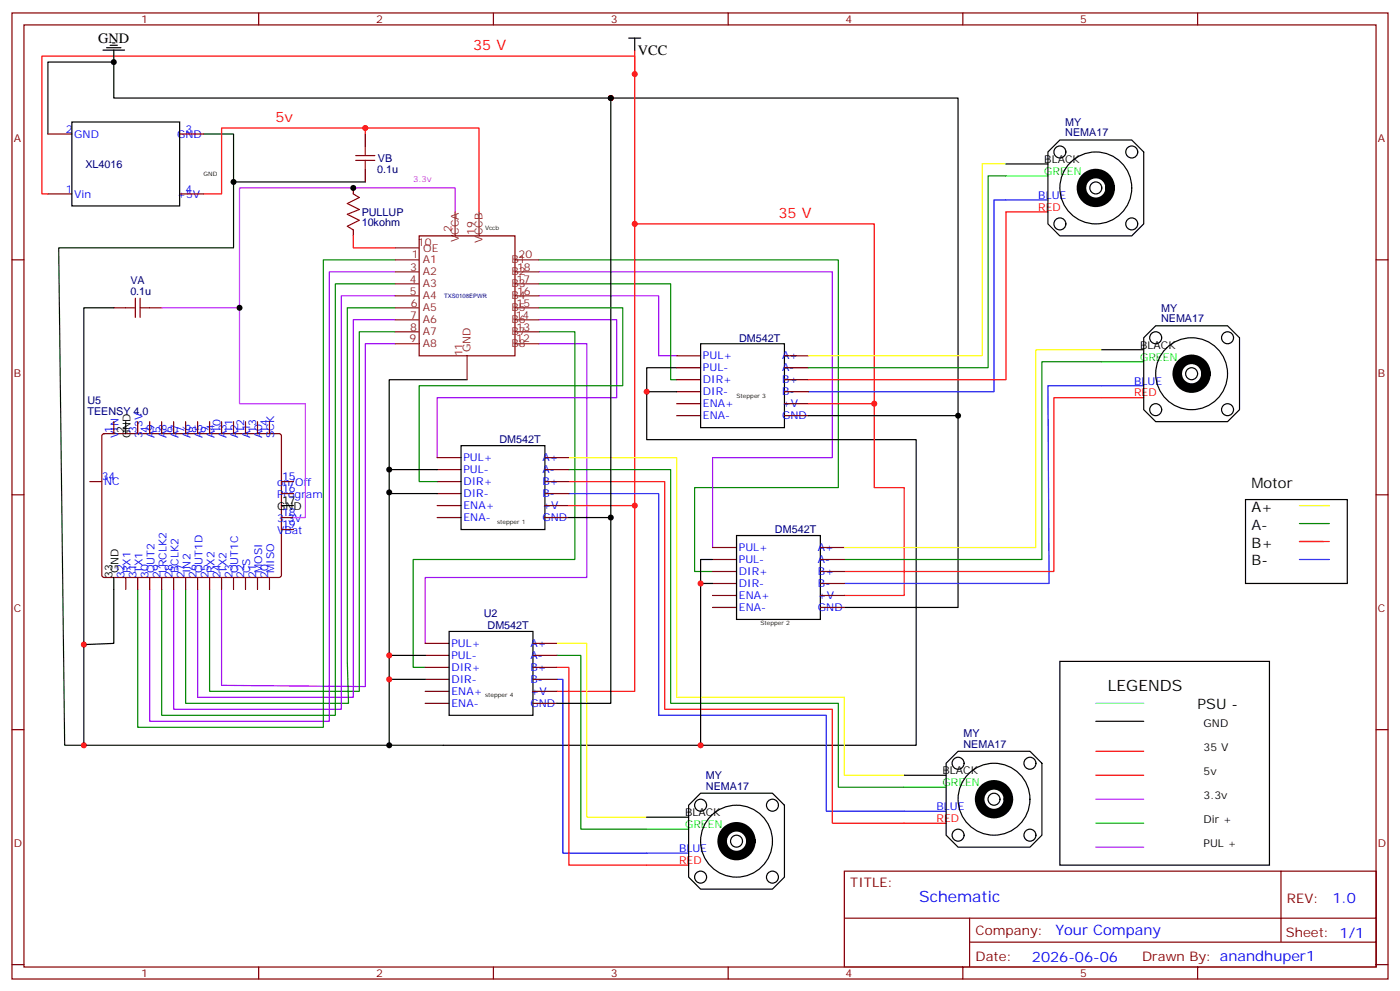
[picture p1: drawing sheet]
<svg xmlns="http://www.w3.org/2000/svg" width="412mm" height="292mm" viewBox="0 0 412 292" stroke-linecap="round" stroke-linejoin="round" font-family="sans-serif">
<g fill="none" stroke="#870000" stroke-width=".35">
<path d="M3.5 3.8h405.4v284.3h-405.4zM7.1 7.3h398.2v277.3h-398.2zM76.2 3.8v3.5M145.3 3.8v3.5M214.5 3.8v3.5M283.6 3.8v3.5M352.8 3.8v3.5M14.1 39.4h7.1M52.9 39.4h7.1M107.6 39.4v3.6M14.1 57.1h7.1M52.9 57.1h7.1"/>
<path d="M104.1 55.3v1.8M107.6 50v3.6M3.5 76.5h3.6M104.1 67.7v1.7M123.5 69.4h28.2v35.3h-28.2zM405.3 76.5h3.6M33.5 90.6h3.5M44.1 90.6h3.5M199.3 104.7h7.1M199.3 108.2h7.1M199.3 111.8h7.1M199.3 118.8h7.1"/>
<path d="M199.3 115.3h7.1M231.1 104.7h7M231.1 108.2h7M231.1 111.8h7M231.1 118.8h7M231.1 115.3h7M30.2 127.8l.5-.2h51.5l.5 .2 .2 .5v41l-.2 .5-.5 .2h-51.5l-.5-.3-.2-.4v-41zM33.5 124.1v3.5M40.6 124.1v3.5M44.1 124.1v3.5M47.6 124.1v3.5M51.2 124.1v3.5"/>
<path d="M54.7 124.1v3.5M58.2 124.1v3.5M61.7 124.1v3.5M65.3 124.1v3.5M68.8 124.1v3.5M72.3 124.1v3.5M75.8 124.1v3.5M79.4 124.1v3.5M128.8 134.7h7M128.8 138.2h7M160.5 134.7h7.1M160.5 138.2h7.1"/>
<path d="M199.3 122.3h7.1M231.1 122.3h7M3.5 145.6h3.6M26.5 141.7h3.5M82.9 141.7h3.5M82.9 152.3h3.5M82.9 145.3h3.5M82.9 155.9h3.5M128.8 141.7h7M128.8 152.3h7M128.8 148.8h7M128.8 145.3h7"/>
<path d="M160.5 141.7h7.1M160.5 152.3h7.1M160.5 148.8h7.1M160.5 145.3h7.1M405.3 145.6h3.6M37 170v3.5M40.6 170v3.5M44.1 170v3.5M47.6 170v3.5M51.2 170v3.5M54.7 170v3.5M58.2 170v3.5"/>
<path d="M61.7 170v3.5M65.3 170v3.5M68.8 170v3.5M72.3 170v3.5M75.8 170v3.5M79.4 170v3.5M209.9 161.1h7.1M209.9 164.7h7.1M209.9 168.2h7.1M209.9 178.8h7.1M209.9 175.3h7.1M209.9 171.7h7.1"/>
<path d="M241.7 161.1h7M241.7 164.7h7M241.7 168.2h7M241.7 178.8h7M241.7 175.3h7M241.7 171.7h7M125.2 189.4h7.1M125.2 192.9h7.1M125.2 196.4h7.1M125.2 200h7.1M157 189.4h7M157 192.9h7"/>
<path d="M157 196.4h7M157 200h7M3.5 214.8h3.6M125.2 207h7.1M125.2 203.5h7.1M157 207h7M157 203.5h7M405.3 214.8h3.6M248.7 256.4h156.6v28.2h-156.6zM377.3 256.4v20.9M248.7 270.2h156.5M285.6 277.3h119.6"/>
<path d="M285.6 270.2v14.2M3.5 283.9h3.6M76.2 284.6v3.5M145.3 284.6v3.5M214.5 284.6v3.5M283.6 284.6v3.5M352.8 284.6v3.5M405.3 283.9h3.6"/>
</g>
<path d="M60 39.4h8.8v33.6h-51.5l1.7 146.4h111.5" fill="none" stroke="#030" stroke-width=".35"/>
<g fill="none" stroke="#f00" stroke-width=".35">
<path d="M187 14.7v188.8h-23M107.6 37.7v1.7M187 21.8v-5.3h-174.7v40.6h1.8M60 57.1h5.3v-19.4h75.8v24.7M104.1 69.4v3.6h12.3M187 65.9h70.5v77.6h8.8v31.8h-17.6M308.7 62.4h-12.4v49.4h-58.2M238.1 118.8h19.4M336.9 117.1h-26.5v51.1h-61.7M167.6 141.7h28.2v67.1h49.4v33.5h33.5M167.6 148.8h19.4M389.8 159.4h-7h8.8"/>
<path d="M164 196.4h3.6v58.2h35.2M322.8 221.1h14.1M322.8 228.2h14.1"/>
</g>
<path d="M116.4 94.1h-12.3v111.1h-45.9v-31.7M116.4 87.1h-15.9v121.7h-49.3v-35.3M116.4 80h-19.4v132.3h-52.9v-38.8M158.7 80h86.5v54.7h-35.3v26.4M158.7 87.1h35.3v17.6h5.3M158.7 94.1h23v23h-52.9v17.6M116.4 101.2h-8.8v100.9l-42.3-.4v-28.2M158.7 101.2h14.2v68.8h-47.7v19.4M322.8 249.3h14.1" fill="none" stroke="#90f" stroke-width=".35"/>
<g fill="none" stroke="#008700" stroke-width=".35">
<path d="M296.3 51.8h-5.3v56.4h-52.9M116.4 76.5h-21.2v137.6h-54.6v-40.6M158.7 76.5h88.2v67h-42.3v24.7h5.3M116.4 97.6h-10.6v105.9h-44.1v-30M116.4 90.6h-14.1v104.1l.4 12.3h-48v-33.5M116.4 83.5h-17.6v127h-51.2v-37M158.7 97.6h10.6v67.1h-47.6v31.7h3.5M158.7 83.5h38.9v28.3h1.7M158.7 90.6h24.7v22.9h-59.9v28.2h5.3M324.6 106.5h-17.7v58.2h-58.2M167.6 138.2h30v68.8h49.3v24.7h19.4M382.8 154.1h8.8"/>
<path d="M164 192.9h7.1v51.2h19.4"/>
</g>
<path d="M104.1 57.1l1.7 1-3.5 1.8 3.5 1.8-3.5 1.4 3.5 1.7-3.5 1.8 1.8 1.1M104.8 47.2h5.6M104.8 45.8h5.6M107.6 43v2.8M107.6 47.2v2.8M37 90.6h2.9M39.9 87.8v5.6M41.3 90.6h2.8M41.3 87.8v5.6" fill="none" stroke="#a10000" stroke-width=".35"/>
<g fill="none" stroke="#000" stroke-width=".35">
<path d="M30.3 14.7h6.4M31.4 14h4.2M32.5 13.3h2.1M33.2 12.6h.7M33.5 18.3h-19.4v21.1M33.5 18.3v10.6h146.4M33.5 14.7v3.6M185.2 11.2h3.5M187 11.2v3.5M21.2 35.9h31.7v24.7h-31.7zM179.9 28.9h102.3v149.9h-33.5M179.9 28.9v123.4h-12.3"/>
<path d="M68.8 53.6h38.8M296.3 48.3h12.4M308.7 44.7l3.5-3.5h21.2l3.5 3.5v21.2l-3.5 3.5h-21.2l-3.5-3.5zM33.5 90.6h-8.8v128.8M340.4 95.9h21.2l3.5 3.5v21.2l-3.5 3.5h-21.2l-3.5-3.5v-21.2zM137.6 111.8h-22.9v107.6M190.5 115.3h8.8M199.3 108.2h-8.8v21.2h79.4v90h-139.4M206.4 101.2h24.7v24.7h-24.7zM324.6 102.9h12.3M37 124.1v3.5M114.7 138.2h14.1"/>
<path d="M135.8 131.2h24.7v24.7h-24.7zM238.1 122.3h44.1M82.9 148.8h3.5M114.7 144.9v.4h14.1M179.9 152.3v54.7h-15.9M217 157.6h24.7v24.7h-24.7zM366.9 147h30v24.7h-30zM33.5 170v19.4l-8.8 .3M206.4 171.7v47.7M209.9 164.7h-3.5v7h3.5M114.7 192.9h10.5M114.7 200h10.5"/>
<path d="M132.3 185.8h24.7v24.7h-24.7zM312.2 194.7h61.7v59.9h-61.7zM322.8 212.3h14.1M202.8 237l3.6-3.5h21.1l3.6 3.5v21.2l-3.6 3.5h-21.1l-3.6-3.5zM266.3 228.2h12.4M278.7 224.6l3.5-3.5h21.2l3.5 3.5v21.2l-3.5 3.5h-21.2l-3.5-3.5zM190.5 240.5h12.3"/>
<circle cx="312.2" cy="44.7" r="1.76"/>
<circle cx="322.8" cy="55.3" r="10.6"/>
<circle cx="322.8" cy="55.3" r="1.76"/>
<circle cx="333.4" cy="44.7" r="1.76"/>
<circle cx="312.2" cy="65.9" r="1.76"/>
<circle cx="333.4" cy="65.9" r="1.76"/>
<circle cx="340.4" cy="99.4" r="1.76"/>
<circle cx="361.6" cy="99.4" r="1.76"/>
<circle cx="351" cy="110" r="10.6"/>
<circle cx="351" cy="110" r="1.76"/>
<circle cx="340.4" cy="120.6" r="1.76"/>
<circle cx="361.6" cy="120.6" r="1.76"/>
<circle cx="206.4" cy="237" r="1.76"/>
<circle cx="227.5" cy="237" r="1.76"/>
<circle cx="282.2" cy="224.6" r="1.76"/>
<circle cx="292.8" cy="235.2" r="10.6"/>
<circle cx="292.8" cy="235.2" r="1.76"/>
<circle cx="303.4" cy="224.6" r="1.76"/>
<circle cx="206.4" cy="258.2" r="1.76"/>
<circle cx="217" cy="247.6" r="10.6"/>
<circle cx="217" cy="247.6" r="1.76"/>
<circle cx="227.5" cy="258.2" r="1.76"/>
<circle cx="282.2" cy="245.8" r="1.76"/>
<circle cx="303.4" cy="245.8" r="1.76"/>
</g>
<path d="M134.1 62.4v-7.1h-63.5v35.3M47.6 90.6h23v28.2h19.4v33.5h-3.6M322.8 235.2h14.1" fill="none" stroke="#f0f" stroke-width=".35"/>
<path d="M322.8 242.3h14.1" fill="none" stroke="#3f0" stroke-width=".35"/>
<path d="M296.3 58.8h-3.5v56.5h-54.7M324.6 113.5h-15.9l.3 58.2h-60.3M167.6 145.3h26.4v65.2h49.4v28.3h22.9M382.8 164.7h8.8M164 200h1.8v51.1h24.7" fill="none" stroke="#00f" stroke-width=".35"/>
<path d="M296.3 48.3h-7v56.4h-51.2M324.6 102.9h-19.4v58.2h-56.5M167.6 134.7h31.7v70.5h49.4v23h17.6M382.8 148.8h8.8h-1.8M164 189.4h8.9v51.1h17.6" fill="none" stroke="#ff0" stroke-width=".35"/>
<path d="M296.3 58.8h12.4M324.6 113.5h12.3M266.3 238.8h12.4M190.5 251.1h12.3" fill="none" stroke="#30f" stroke-width=".35"/>
<path d="M296.3 51.8h12.4M324.6 106.5h12.3M266.3 231.7h12.4M190.5 244.1h12.3" fill="none" stroke="#0f0" stroke-width=".35"/>
<g fill="none" stroke="#000" stroke-width="2.8">
<circle cx="322.8" cy="55.3" r="4.2"/>
<circle cx="351" cy="110" r="4.2"/>
<circle cx="292.8" cy="235.2" r="4.2"/>
<circle cx="217" cy="247.6" r="4.2"/>
</g>
<path d="M322.8 207h14.1" fill="none" stroke="#0ff" stroke-width=".35"/>
<g fill="none" stroke="#8c2424" stroke-width=".35">
<path d="M116.4 76.5h7.1M116.4 73h7.1M134.1 62.4v7M141.1 62.4v7M151.7 76.5h7M116.4 80h7.1M116.4 83.5h7.1M116.4 87.1h7.1M116.4 90.6h7.1M116.4 94.1h7.1M116.4 97.6h7.1M151.7 80h7"/>
<path d="M151.7 83.5h7M151.7 87.1h7M151.7 90.6h7M151.7 94.1h7M151.7 97.6h7M116.4 101.2h7.1M137.6 104.7v7.1M151.7 101.2h7"/>
</g>
<g fill="#c00">
<circle cx="24.7" cy="219.4" r=".88"/>
<circle cx="179.9" cy="28.9" r=".88"/>
<circle cx="114.7" cy="192.9" r=".88"/>
<circle cx="114.7" cy="200" r=".88"/>
<circle cx="190.5" cy="115.3" r=".88"/>
<circle cx="257.5" cy="118.8" r=".88"/>
</g>
<circle cx="282.2" cy="122.3" r=".88" fill="#000"/>
<g fill="#c00">
<circle cx="206.4" cy="219.4" r=".88"/>
<circle cx="206.4" cy="171.7" r=".88"/>
<circle cx="24.7" cy="189.7" r=".88"/>
</g>
<g fill="#000">
<circle cx="179.9" cy="28.9" r=".88"/>
<circle cx="114.7" cy="138.2" r=".88"/>
<circle cx="114.7" cy="144.9" r=".88"/>
<circle cx="114.7" cy="219.4" r=".88"/>
</g>
<g fill="#c00">
<circle cx="187" cy="148.8" r=".88"/>
<circle cx="187" cy="21.8" r=".88"/>
<circle cx="187" cy="65.9" r=".88"/>
</g>
<g fill="#000">
<circle cx="33.5" cy="18.3" r=".88"/>
<circle cx="68.8" cy="53.6" r=".88"/>
<circle cx="104.1" cy="55.3" r=".88"/>
<circle cx="70.6" cy="90.6" r=".88"/>
<circle cx="179.9" cy="152.3" r=".88"/>
</g>
<circle cx="107.6" cy="37.7" r=".88" fill="#f00"/>
<text font-size="4.6" x="326.3" y="203.5">LEGENDS</text>
<text font-size="4.6" fill="#00f" x="270.8" y="265.4">Schematic</text>
<g font-size="4.2">
<text x="28.9" y="12.6">GND</text>
<text x="187.9" y="16.2">VCC</text>
<text x="368.7" y="143.5">Motor</text>
<text x="368.7" y="150.6">A+</text>
<text x="368.7" y="161.1">B+</text>
<text x="368.7" y="166.4">B-</text>
<text x="352.8" y="208.8">PSU -</text>
</g>
<g font-size="4.2" fill="#f00">
<text x="139.3" y="14.7">35 V</text>
<text x="81.1" y="35.9">5v</text>
<text x="229.3" y="64.1">35 V</text>
</g>
<text font-size="4.2" fill="#003" x="368.7" y="155.9">A-</text>
<g font-size="4.2" fill="#00f">
<text x="392.5" y="265.7">1.0</text>
<text x="310.9" y="275.2">Your Company</text>
<text x="304" y="283">2026-06-06</text>
</g>
<g font-size="3.9" fill="#800">
<text x="250.5" y="261">TITLE:</text>
<text x="379.1" y="265.7">REV:</text>
<text x="287.4" y="275.2">Company:</text>
<text x="378.7" y="275.8">Sheet: 1/1</text>
<text x="287.4" y="282.9">Date:</text>
<text x="336.4" y="282.9">Drawn By: anandhuper1</text>
</g>
<g font-size="3.2" fill="#800">
<text x="41.6" y="6.8">1</text>
<text x="110.8" y="6.8">2</text>
<text x="179.9" y="6.8">3</text>
<text x="249.1" y="6.8">4</text>
<text x="318.2" y="6.8">5</text>
<text x="4.1" y="41.9">A</text>
<text x="405.9" y="41.9">A</text>
<text x="4.1" y="111.1">B</text>
<text x="405.9" y="111.1">B</text>
<text x="4.1" y="180.2">C</text>
<text x="405.9" y="180.2">C</text>
<text x="4.1" y="249.3">D</text>
<text x="405.9" y="249.3">D</text>
<text x="41.6" y="287.6">1</text>
<text x="110.8" y="287.6">2</text>
<text x="179.9" y="287.6">3</text>
<text x="249.1" y="287.6">4</text>
<text x="318.2" y="287.6">5</text>
</g>
<g font-size="3.2" fill="#00f">
<text x="19.4" y="39.1">2</text>
<text x="21.9" y="40.5">GND</text>
<text x="52.2" y="40.5">GND</text>
<text x="54.7" y="39.1">3</text>
<text x="19.4" y="56.7">1</text>
<text x="21.9" y="58.1">Vin</text>
<text x="52.2" y="58.1">+5V</text>
<text x="54.7" y="56.7">4</text>
<text x="305.9" y="58.5">BLUE</text>
<text x="207.1" y="105.8">PUL+</text>
<text x="230.4" y="105.8">A+</text>
<text x="207.1" y="109.3">PUL-</text>
<text x="207.1" y="112.8">DIR+</text>
<text x="230.4" y="109.3">A-</text>
<text x="230.4" y="112.8">B+</text>
<text x="334.1" y="113.2">BLUE</text>
<text x="207.1" y="119.9">ENA+</text>
<text x="207.1" y="116.3">DIR-</text>
<text x="230.4" y="119.9">+V</text>
<text x="230.4" y="116.3">B-</text>
<text x="207.1" y="123.4">ENA-</text>
<text x="230.4" y="123.4">GND</text>
<text x="33.2" y="127.5" transform="rotate(-90 33.2 127.5)">1</text>
<text x="34.9" y="128.9" transform="rotate(-90 34.9 128.9)">VIN</text>
<text x="40.2" y="127.5" transform="rotate(-90 40.2 127.5)">3</text>
<text x="42" y="128.9" transform="rotate(-90 42 128.9)">3.3V</text>
<text x="43.7" y="127.5" transform="rotate(-90 43.7 127.5)">4</text>
<text x="45.5" y="128.9" transform="rotate(-90 45.5 128.9)">A9</text>
<text x="47.3" y="127.5" transform="rotate(-90 47.3 127.5)">5</text>
<text x="49" y="128.9" transform="rotate(-90 49 128.9)">A8</text>
<text x="50.8" y="127.5" transform="rotate(-90 50.8 127.5)">6</text>
<text x="52.6" y="128.9" transform="rotate(-90 52.6 128.9)">A7</text>
<text x="54.3" y="127.5" transform="rotate(-90 54.3 127.5)">7</text>
<text x="56.1" y="128.9" transform="rotate(-90 56.1 128.9)">A6</text>
<text x="57.9" y="127.5" transform="rotate(-90 57.9 127.5)">8</text>
<text x="59.6" y="128.9" transform="rotate(-90 59.6 128.9)">A5</text>
<text x="61.4" y="127.5" transform="rotate(-90 61.4 127.5)">9</text>
<text x="63.1" y="128.9" transform="rotate(-90 63.1 128.9)">A4</text>
<text x="64.9" y="127.5" transform="rotate(-90 64.9 127.5)">10</text>
<text x="66.7" y="128.9" transform="rotate(-90 66.7 128.9)">A3</text>
<text x="68.4" y="127.5" transform="rotate(-90 68.4 127.5)">11</text>
<text x="70.2" y="128.9" transform="rotate(-90 70.2 128.9)">A2</text>
<text x="72" y="127.5" transform="rotate(-90 72 127.5)">12</text>
<text x="73.7" y="128.9" transform="rotate(-90 73.7 128.9)">A1</text>
<text x="75.5" y="127.5" transform="rotate(-90 75.5 127.5)">13</text>
<text x="77.3" y="128.9" transform="rotate(-90 77.3 128.9)">A0</text>
<text x="79" y="127.5" transform="rotate(-90 79 127.5)">14</text>
<text x="80.8" y="128.9" transform="rotate(-90 80.8 128.9)">SCK</text>
<text x="136.5" y="135.7">PUL+</text>
<text x="159.8" y="135.7">A+</text>
<text x="30" y="141.4">34</text>
<text x="30.7" y="142.8">NC</text>
<text x="81.6" y="143.2">on/Off</text>
<text x="83.1" y="141.4">15</text>
<text x="136.5" y="139.3">PUL-</text>
<text x="136.5" y="142.8">DIR+</text>
<text x="159.8" y="139.3">A-</text>
<text x="159.8" y="142.8">B+</text>
<text x="81.6" y="146.7">Program</text>
<text x="83.1" y="144.9">16</text>
<text x="136.5" y="149.9">ENA+</text>
<text x="136.5" y="146.3">DIR-</text>
<text x="159.8" y="149.9">+V</text>
<text x="159.8" y="146.3">B-</text>
<text x="81.6" y="153.7">3.3V</text>
<text x="83.1" y="152">18</text>
<text x="83.1" y="155.5">19</text>
<text x="136.5" y="153.4">ENA-</text>
<text x="159.8" y="153.4">GND</text>
<text x="81.6" y="157.3">VBat</text>
<text x="217.7" y="162.2">PUL+</text>
<text x="217.7" y="165.7">PUL-</text>
<text x="240.9" y="162.2">A+</text>
<text x="240.9" y="165.7">A-</text>
<text x="36.7" y="170.1" transform="rotate(-90 36.7 170.1)">32</text>
<text x="38.5" y="168.7" transform="rotate(-90 38.5 168.7)">RX1</text>
<text x="40.2" y="170.1" transform="rotate(-90 40.2 170.1)">31</text>
<text x="42" y="168.7" transform="rotate(-90 42 168.7)">TX1</text>
<text x="43.7" y="170.1" transform="rotate(-90 43.7 170.1)">30</text>
<text x="45.5" y="168.7" transform="rotate(-90 45.5 168.7)">OUT2</text>
<text x="47.3" y="170.1" transform="rotate(-90 47.3 170.1)">29</text>
<text x="49" y="168.7" transform="rotate(-90 49 168.7)">LRCLK2</text>
<text x="50.8" y="170.1" transform="rotate(-90 50.8 170.1)">28</text>
<text x="52.6" y="168.7" transform="rotate(-90 52.6 168.7)">BCLK2</text>
<text x="54.3" y="170.1" transform="rotate(-90 54.3 170.1)">27</text>
<text x="56.1" y="168.7" transform="rotate(-90 56.1 168.7)">IN2</text>
<text x="57.9" y="170.1" transform="rotate(-90 57.9 170.1)">26</text>
<text x="59.6" y="168.7" transform="rotate(-90 59.6 168.7)">OUT1D</text>
<text x="61.4" y="170.1" transform="rotate(-90 61.4 170.1)">25</text>
<text x="63.1" y="168.7" transform="rotate(-90 63.1 168.7)">RX2</text>
<text x="64.9" y="170.1" transform="rotate(-90 64.9 170.1)">24</text>
<text x="66.7" y="168.7" transform="rotate(-90 66.7 168.7)">TX2</text>
<text x="68.4" y="170.1" transform="rotate(-90 68.4 170.1)">23</text>
<text x="70.2" y="168.7" transform="rotate(-90 70.2 168.7)">OUT1C</text>
<text x="72" y="170.1" transform="rotate(-90 72 170.1)">22</text>
<text x="73.7" y="168.7" transform="rotate(-90 73.7 168.7)">CS</text>
<text x="75.5" y="170.1" transform="rotate(-90 75.5 170.1)">21</text>
<text x="77.3" y="168.7" transform="rotate(-90 77.3 168.7)">MOSI</text>
<text x="79" y="170.1" transform="rotate(-90 79 170.1)">20</text>
<text x="80.8" y="168.7" transform="rotate(-90 80.8 168.7)">MISO</text>
<text x="217.7" y="169.3">DIR+</text>
<text x="217.7" y="172.8">DIR-</text>
<text x="240.9" y="169.3">B+</text>
<text x="240.9" y="172.8">B-</text>
<text x="217.7" y="179.8">ENA-</text>
<text x="217.7" y="176.3">ENA+</text>
<text x="240.9" y="179.8">GND</text>
<text x="240.9" y="176.3">+V</text>
<text x="133" y="190.4">PUL+</text>
<text x="156.3" y="190.4">A+</text>
<text x="133" y="194">PUL-</text>
<text x="133" y="197.5">DIR+</text>
<text x="156.3" y="194">A-</text>
<text x="156.3" y="197.5">B+</text>
<text x="133" y="201">DIR-</text>
<text x="156.3" y="201">B-</text>
<text x="133" y="208.1">ENA-</text>
<text x="133" y="204.5">ENA+</text>
<text x="156.3" y="208.1">GND</text>
<text x="156.3" y="204.5">+V</text>
<text x="275.9" y="238.4">BLUE</text>
<text x="200" y="250.8">BLUE</text>
</g>
<g font-size="3.2" fill="#000080">
<text x="313.8" y="40.1">NEMA17</text>
<text x="313.8" y="37.1">MY</text>
<text x="111.3" y="47.7">VB</text>
<text x="25.1" y="49.5">XL4016</text>
<text x="111.1" y="50.8">0.1u</text>
<text x="106.5" y="63.6">PULLUP</text>
<text x="106.5" y="66.7">10kohm</text>
<text x="38.4" y="83.7">VA</text>
<text x="38.4" y="86.7">0.1u</text>
<text x="342" y="94.8">NEMA17</text>
<text x="342" y="91.8">MY</text>
<text x="217.7" y="100.5">DM542T</text>
<text x="25.8" y="118.8">U5</text>
<text x="25.8" y="122.1">TEENSY 4.0</text>
<text x="147.1" y="130.5">DM542T</text>
<text x="228.3" y="157">DM542T</text>
<text x="142.5" y="181.6">U2</text>
<text x="143.6" y="185.2">DM542T</text>
<text x="283.8" y="220.1">NEMA17</text>
<text x="283.8" y="217">MY</text>
<text x="208" y="232.4">NEMA17</text>
<text x="208" y="229.3">MY</text>
</g>
<g font-size="3.2">
<text x="307.6" y="47.9">BLACK</text>
<text x="335.8" y="102.6">BLACK</text>
<text x="36.7" y="127.5" transform="rotate(-90 36.7 127.5)">2</text>
<text x="38.5" y="128.9" transform="rotate(-90 38.5 128.9)">GND</text>
<text x="83.1" y="148.4">17</text>
<text x="81.6" y="150.2">GND</text>
<text x="33.2" y="170.1" transform="rotate(-90 33.2 170.1)">33</text>
<text x="34.9" y="168.7" transform="rotate(-90 34.9 168.7)">GND</text>
<text x="354.5" y="214.1">GND</text>
<text x="354.5" y="221.1">35 V</text>
<text x="277.6" y="227.8">BLACK</text>
<text x="354.5" y="228.2">5v</text>
<text x="354.5" y="235.2">3.3v</text>
<text x="201.8" y="240.2">BLACK</text>
<text x="354.5" y="242.3">Dir +</text>
<text x="354.5" y="249.3">PUL +</text>
</g>
<g font-size="3.2" fill="#0f0">
<text x="307.6" y="51.4">GREEN</text>
<text x="335.8" y="106.1">GREEN</text>
<text x="277.6" y="231.4">GREEN</text>
<text x="201.8" y="243.7">GREEN</text>
</g>
<g font-size="3.2" fill="#f00">
<text x="305.9" y="62">RED</text>
<text x="334.1" y="116.7">RED</text>
<text x="275.9" y="241.9">RED</text>
<text x="200" y="254.3">RED</text>
</g>
<g font-size="3.2" fill="#8d2323">
<text x="133" y="68.2" transform="rotate(-90 133 68.2)">2</text>
<text x="135.1" y="71.3" transform="rotate(-90 135.1 71.3)">VCCA</text>
<text x="139.9" y="69.2" transform="rotate(-90 139.9 69.2)">19</text>
<text x="142.2" y="71.5" transform="rotate(-90 142.2 71.5)">VCCB</text>
<text x="121.3" y="75.8">1</text>
<text x="123.1" y="72.5">10</text>
<text x="124.5" y="77.5">A1</text>
<text x="124.7" y="74.2">OE</text>
<text x="150.6" y="77.5">B1</text>
<text x="152.8" y="76">20</text>
<text x="120.7" y="83.3">4</text>
<text x="120.9" y="79.7">3</text>
<text x="124.5" y="81.1">A2</text>
<text x="150.6" y="81.1">B2</text>
<text x="152.2" y="83.2">17</text>
<text x="152.3" y="79.7">18</text>
<text x="120.7" y="86.7">5</text>
<text x="124.5" y="84.6">A3</text>
<text x="124.5" y="88.1">A4</text>
<text x="150.6" y="88.1">B4</text>
<text x="150.6" y="84.6">B3</text>
<text x="152.3" y="86.7">16</text>
<text x="120.9" y="93.8">7</text>
<text x="121" y="90.2">6</text>
<text x="124.5" y="91.7">A5</text>
<text x="124.5" y="95.2">A6</text>
<text x="150.6" y="95.2">B6</text>
<text x="150.6" y="91.7">B5</text>
<text x="151.9" y="93.8">14</text>
<text x="152.2" y="90.2">15</text>
<text x="120.6" y="100.7">9</text>
<text x="120.9" y="97.3">8</text>
<text x="124.5" y="98.7">A7</text>
<text x="150.6" y="98.7">B7</text>
<text x="152" y="100.7">12</text>
<text x="152.2" y="97.3">13</text>
<text x="124.5" y="102.2">A8</text>
<text x="136.2" y="104.9" transform="rotate(-90 136.2 104.9)">11</text>
<text x="138.6" y="103.6" transform="rotate(-90 138.6 103.6)">GND</text>
<text x="150.6" y="102.2">B8</text>
</g>
<text font-size="2.5" fill="#f0f" x="121.7" y="53.6">3.3v</text>
<g font-size="1.8">
<text x="60" y="51.8">GND</text>
<text x="142.9" y="67.7">Vccb</text>
<text x="217" y="117.1">Stepper 3</text>
<text x="146.4" y="154.1">stepper 1</text>
<text x="224" y="184.1">Stepper 2</text>
<text x="142.9" y="205.2">stepper 4</text>
</g>
<text font-size="1.8" fill="#000080" x="130.8" y="87.7">TXS0108EPWR</text>
</svg>
